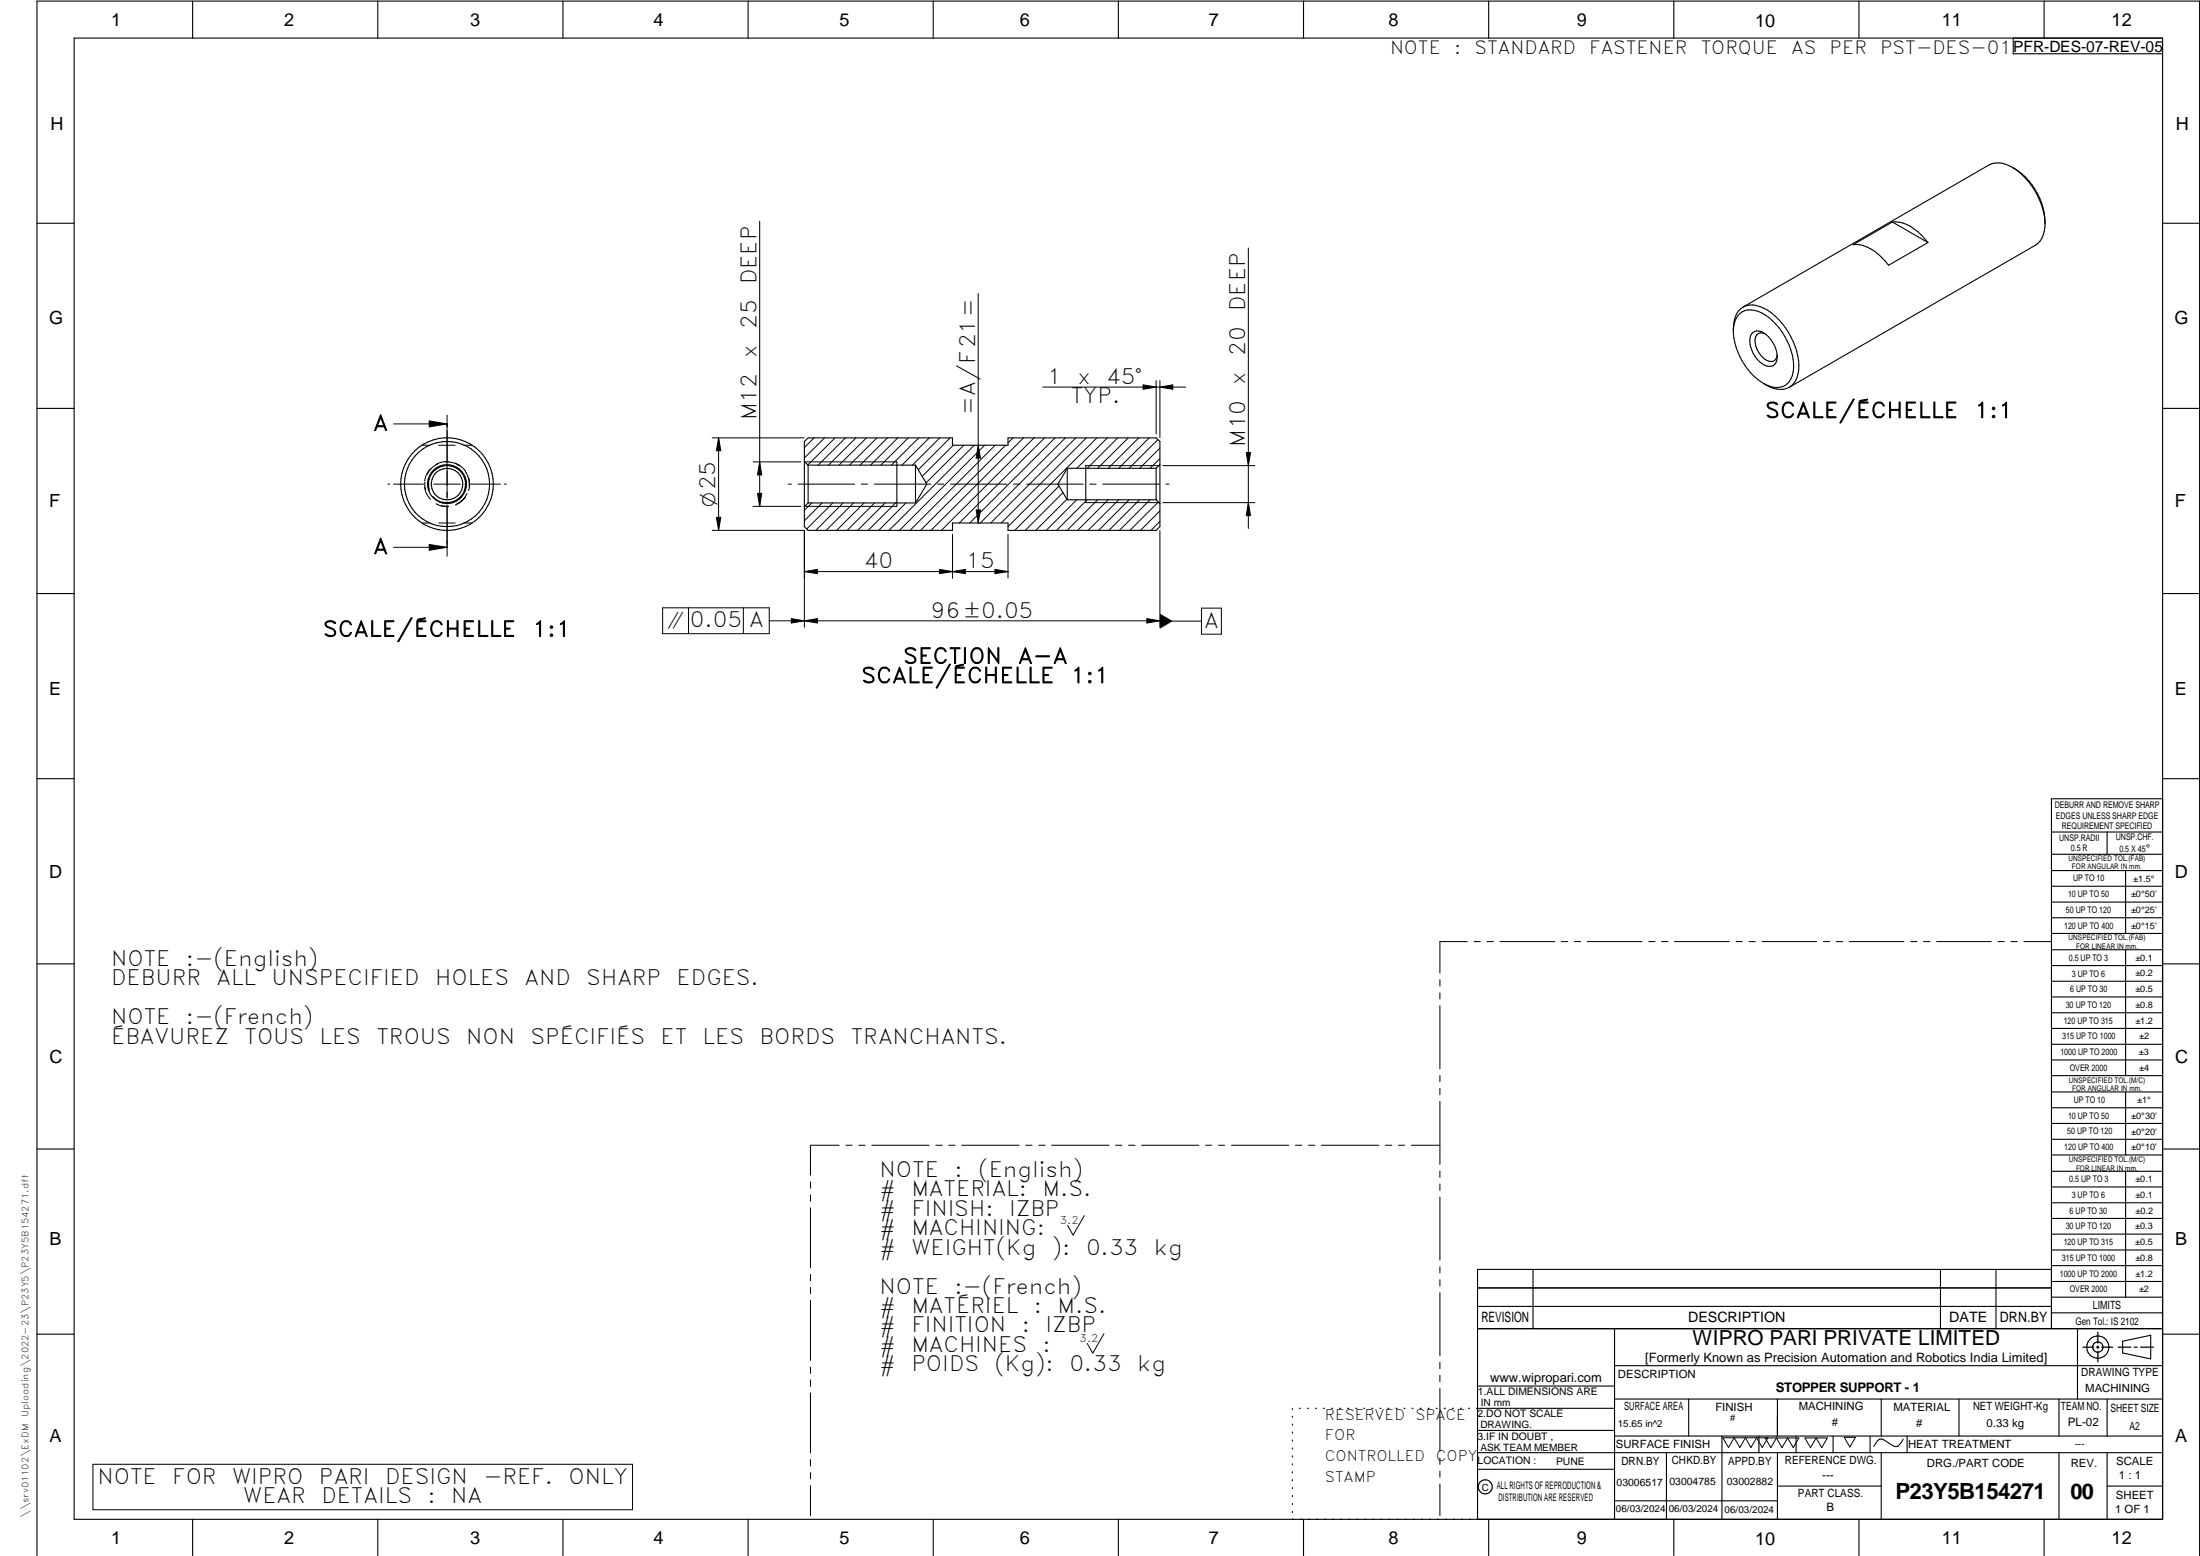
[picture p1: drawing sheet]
<svg xmlns="http://www.w3.org/2000/svg" width="594mm" height="420mm" viewBox="0 0 594 420" stroke-linecap="round" stroke-linejoin="round" font-family="sans-serif">
<g fill="none" stroke="#000" stroke-width=".3">
<path d="M20 10.3h564v400h-564zM52 .3v10M102 .3v10M152 .3v10M202 .3v10M252 .3v10M302 .3v10M352 .3v10M402 .3v10M452 .3v10M502 .3v10M543.6 10.3v4.2h40.4"/>
<path d="M552 .3v10M511 59.9l-10.6 6.2a9.7 9.7 0 0 1 7.8 3.5l1.8 2 10.6-6.1M511 59.9l9.6 5.6M511 59.9a9.7 9.7 0 0 1 7.8 3.5l1.8 2.1M543.4 45.2a17.8 17.8 0 0 1 8.8 15.3M10 60.3h10M584 60.3h10M468.1 88.9a4.8 4.8 0 0 1 4.8-5.2 11.5 11.5 0 0 1 7.5 4.9 16.6 16.6 0 0 1 3.8 11.9 4.5 4.5 0 0 1-6.5 3.7 17 17 0 0 1-9.4-17.8 4.8 4.8 0 0 1 7-3.6 17.8 17.8 0 0 1 9.5 10.7 11.8 11.8 0 0 1 .1 9.2l-1 1.4-.7 .5M470.7 82.9l66.4-38.4a6.4 6.4 0 0 1 6.5 .8 19.3 19.3 0 0 1 8.6 16 6 6 0 0 1-2.6 4.9l-66.4 38.4M473 90.2a2.3 2.3 0 0 1 3.3-.3 7.8 7.8 0 0 1 3.5 7.4 2.31 2.31 0 0 1-1.7 1.7 2.31 2.31 0 0 1-2.3-.8 7.7 7.7 0 0 1-3.1-7.5zM476.6 90.1a1.79 1.79 0 0 0-2 .1 1.79 1.79 0 0 0-.7 1.9 6.4 6.4 0 0 0 3.8 5.4 1.64 1.64 0 0 0 2.2-1.6M10 110.3h10"/>
<path d="M217.2 119.2l1-1h39v2h15v-2h40l1 1v23l-1 1h-40v-2h-15v2h-39l-1-1zM476.2 103.5a6.8 6.8 0 0 0 7 1.1M584 110.3h10M217.2 124.6l1 1M218.2 125.6v10.2M218.2 135.8l-1 1M218.2 135.8h29M218.2 125.6h29M242.2 124.7v12M247.2 125.6v10.2M247.2 125.6l3.1 5.1-3.1 5.1M288.2 126.4v8.6"/>
<path d="M288.2 135h24M288.2 126.4l-2.5 4.3 2.5 4.3M288.2 126.4h24M293.2 125.7v10M312.2 126.4v8.6M312.2 135l1 1M313.2 125.5l-1 .9M10 160.3h10M584 160.3h10M10 210.3h10M584 215.7h-30v143.1M584 210.3h10"/>
<path d="M554 224.7h30M554 230.7h30M554 235.1h30M554 239.3h30M569 224.7v6M574 235.1v17M554 243.6h30M554 247.8h30M554 252.1h30M554 256.5h30M574 256.5v33.9M10 260.3h10"/>
<path d="M554 260.7h30M554 265h30M554 269.2h30M554 273.5h30M554 277.7h30M584 260.3h10M554 282h30M554 286.2h30M554 290.4h30M554 294.9h30M554 299.1h30M574 294.9v17"/>
<path d="M10 310.3h10M554 303.4h30M554 307.6h30M554 311.9h30M554 316.3h30M574 316.3v34M584 310.3h10M554 320.5h30M554 324.8h30M554 329h30M554 333.2h30M554 337.5h30"/>
<path d="M399 358.8h185M399 352.8h155M399 347.8h155M414 342.8v16M436 358.8v51.5M524 342.8v16M539 342.8v16M554 341.8h30M554 346h30M554 350.3h30M554 354.5h30M554 342.8h-155v67.5"/>
<path d="M561 358.8v19M10 360.3h10M399 374.3h37M436 368.8h148M436 377.8h148M456 377.8v10M480 377.8v10M508 377.8v10M529 377.8v10M556 377.8v10M569 377.8v10M573.2 362.2l7.6-1.6v6.3l-7.6-1.6z"/>
<path d="M584 360.3h10M349 380.3v.3M349 382.4v.3M349 384.6v.3M349 386.7v.3M349 388.8v.3M349 391v.3M349 393.1v.3M349 395.3v.3M349 397.4v.3M349 399.5v.3M350.9 380.3h.2"/>
<path d="M353.1 380.3h.2M355.2 380.3h.3M357.4 380.3h.3M359.6 380.3h.3M361.7 380.3h.3M363.9 380.3h.3M366.1 380.3h.3M368.3 380.3h.2M370.4 380.3h.3M372.6 380.3h.3M374.8 380.3h.3M376.9 380.3h.4"/>
<path d="M379.1 380.3h.3M381.3 380.3h.3M383.4 380.3h.4M385.6 380.3h.3M387.8 380.3h.3M390 380.3h.3M392.2 380.3h.3M394.3 380.3h.3M396.5 380.3h.3M398.7 380.3h37.3M399 386.2h37M399 396.7h37"/>
<path d="M436 387.8h148M450 392.3v18M465 387.8v22.5M475 387.8v4.5M480 392.3v18M485 387.8v4.5M495 387.8v4.5M505 387.8v4.5M508 392.3v18M515 387.8v4.5M556 392.3v18M569 392.3v18"/>
<path d="M584 392.3h-185M52 410.3v9.7M102 410.3v9.7M152 410.3v9.7M202 410.3v9.7M252 410.3v9.7M302 410.3v9.7M349 401.7v.3M349 403.8v.4M349 406v.3M349 408.1v.3M352 410.3v9.7"/>
<path d="M402 410.3v9.7M436 405.3h44M452 410.3v9.7M480 401.3h28M502 410.3v9.7M552 410.3v9.7M569 401.3h15M10 420v-419.7h584v419.7"/>
<circle cx="120.7" cy="130.7" r="11.5"/>
<circle cx="120.7" cy="130.7" r="4.3"/>
<circle cx="120.7" cy="130.7" r="12.5"/>
<circle cx="120.7" cy="130.7" r="5.3"/>
<circle cx="566.5" cy="363.8" r="2.99"/>
<circle cx="566.5" cy="363.7" r="1.41"/>
<circle cx="401.1" cy="401.5" r="1.9"/>
</g>
<path d="M566.5 359.7v3M562.5 363.8h2.9M566.1 363.8h.7M566.5 363.4v.7M566.5 364.9v2.8M567.6 363.8h2.9M572 363.8h3.4M576.3 363.8h.8M578 363.8h3.5" fill="none" stroke="#000" stroke-width=".34"/>
<g fill="none" stroke="#000" stroke-width=".27">
<path d="M205.1 59.7v77M264.2 79.2v62M337.1 67v75.7M106.3 114.5h14.4M115.9 113.7l4.8 .8-4.8 .8zM120.7 112.1v22.5M192.3 118.2h24.9M194 118.2v25M194 118.2l.6 3.5h-1.1zM219.8 118.2l-2.6 2.7M222.7 118.2l-5.5 5.5M225.5 118.2l-7.4 7.4"/>
<path d="M228.3 118.2l-7.4 7.4M231.1 118.2l-7.4 7.4M234 118.2l-7.4 7.4M236.8 118.2l-7.4 7.4M239.6 118.2l-7.4 7.4M242.4 118.2l-7.3 7.4M245.3 118.2l-7.4 7.4M248.1 118.2l-7.4 7.4M250.9 118.2l-7.4 7.4M253.8 118.2l-7.4 7.4M256.6 118.2l-8.7 8.7M273.6 118.2l-1.4 1.4"/>
<path d="M276.4 118.2l-25 25M279.2 118.2l-25 25M281.6 104.5h38.6M282.1 118.2l-23.1 23M284.9 118.2l-23 23M287.7 118.2l-23 23M290.5 118.2l-23 23M293.4 118.2l-23 23M296.2 118.2l-24 24M299 118.2l-8.2 8.2M301.8 118.2l-8.2 8.2M304.7 118.2l-8.3 8.2"/>
<path d="M307.5 118.2l-8.3 8.2M308.7 103.9l3.5 .6-3.5 .6zM310.3 118.2l-8.2 8.2M312.2 102.8v14.4M312.7 118.7l-7.8 7.7M313.2 104.5l3.5-.6v1.2zM313.2 102.8v15.4M104.7 130.7h.5M106.3 130.7h8.1M113.9 120.2h2.3M114.7 131.7a5.9 5.9 0 0 0 1.5 3.2M114.8 130.2l.1 2.1"/>
<path d="M115.4 130.7h.5M115.9 132a5 5 0 0 1 4.4-6.3 5 5 0 0 1 5.4 5.4 5 5 0 0 1-6.3 4.5M115.9 129a4.8 4.8 0 0 0 0 3.5M116.2 126.6a5.7 5.7 0 0 0-1.5 3.2M116.8 134a4.9 4.9 0 0 0 3 1.7M117.1 130.7h7.2M117.7 136a5.3 5.3 0 0 0 3.5 .8M118.2 125.3a5.6 5.6 0 0 0-2.9 2.8M118.4 120.2h4.5M119.2 136.5l2 .2M119.8 125.7a4.6 4.6 0 0 0-3 1.8M120.2 124.8a5.9 5.9 0 0 1 4 1"/>
<path d="M120.7 135.5v.5M120.7 136.4v13.8M121.1 124.6a5.8 5.8 0 0 0-3.4 .8M121.6 125.7a4.7 4.7 0 0 1 3 1.7M122.9 125.1a5.8 5.8 0 0 1 2.8 2.2M124.6 134a5 5 0 0 1-3 1.7M125.2 120.2h2.3M125.5 129a5.1 5.1 0 0 1 0 3.4M125.5 130.7h.5M125.6 127.3a5.5 5.5 0 0 1 1.1 3.9M125.7 134.2a5.6 5.6 0 0 1-2.7 2.2M126.1 133.3a5.5 5.5 0 0 1-2.9 2.8"/>
<path d="M126.5 128.9a5.5 5.5 0 0 1 0 3.6M127 130.7h8.1M136.2 130.7h.5M193.5 139.7h1.1l-.6 3.5zM203.4 124.7h12.9M203.4 136.7h12.9M204.5 133.2h1.2l-.6 3.5zM205.1 124.7l.6 3.5h-1.2zM212.8 130.7h.9M215.5 130.7h15.3M217.3 124.7h24.9M217.3 136.7h24.9"/>
<path d="M219.2 135.8l-2 2M222 135.8l-4.8 4.8M224.9 135.8l-7.1 7M227.7 135.8l-7.4 7.4M230.5 135.8l-7.4 7.4M232.6 130.7h1.7M233.3 135.8l-7.4 7.4M236.1 130.7h15.3M236.2 135.8l-7.4 7.4M239 135.8l-7.4 7.4M241.8 135.8l-7.4 7.4M244.6 135.8l-7.3 7.4"/>
<path d="M253.1 130.7h1.7M256.7 130.7h15.2M257.4 120.2l-8.4 8.5M260.3 120.2l-10.2 10.2M263.1 120.2l-23 23M263.6 137.7h1.1l-.5 3.5zM264.2 120.2l.5 3.5h-1.1zM265.9 120.2l-23 23M268.7 120.2l-23 23M271.6 120.2l-23 23M273.7 130.7h1.7M277.2 130.7h15.3"/>
<path d="M286 131.3l-12 11.9M287.1 133l-10.2 10.2M288.1 134.8l-8.4 8.4M290.7 135l-8.2 8.2M293.2 135.7h19.8M293.2 125.7h19.8M293.6 135l-8.3 8.2M294.3 130.7h1.7M296.4 135l-8.2 8.2M297.8 130.7h15.3M299.2 135l-8.2 8.2M302.1 135l-8.3 8.2"/>
<path d="M304.9 135l-8.2 8.2M307.7 135l-8.2 8.2M310.6 135l-8.3 8.2M312.8 135.6l-7.7 7.6M313.2 138l-5.2 5.2M313.2 121l-5.4 5.4M313.2 123.8l-2.6 2.6M314 135.7h24.9M314 125.7h24.9M314.9 130.7h.8M336.5 122.2h1.2l-.6 3.5zM337.1 135.7l.6 3.5h-1.2z"/>
<path d="M106.3 147.8h14.4M113.9 141.2h2.3M115.9 147l4.8 .8-4.8 .8zM118.4 141.2h4.5M125.2 141.2h2.3M192.3 143.2h24.9M217.2 143.3v26.1M217.2 154.3h55M217.2 154.3l3.5-.5v1.1zM253.7 153.8l3.5 .5-3.5 .6zM257.2 154.3l3.5-.5v1.1zM257.2 144.3v11.8"/>
<path d="M257.2 143.1l-.2 .1M268.7 153.8l3.5 .5-3.5 .6zM272.2 144.3v11.8M313.2 140.8l-2.4 2.4M313.2 143.3v26.1M178.9 164.1h28.8v7h-28.8zM185.9 164.1v7M200.7 164.1v7M207.7 167.6h105.5M213.7 167l7 1.2v-1.2l-7 1.2zM309.7 167l3.5 .6-3.5 .6zM313.2 167.7h11.2"/>
<path d="M324.4 164.2h5.4v7h-5.4zM396.2 254.3h-7.4v8.5M398.1 254.3h1.6M401.5 254.3h1.8M405 254.3h14.8M421.6 254.3h1.7M425.1 254.3h1.7M428.6 254.3h14.8M445.2 254.3h1.7M448.7 254.3h1.7M452.2 254.3h14.8M468.8 254.3h1.7"/>
<path d="M472.3 254.3h1.7M475.8 254.3h14.8M492.4 254.3h1.7M495.8 254.3h1.8M499.4 254.3h14.7M516 254.3h1.6M519.4 254.3h1.8M522.9 254.3h14.8M539.5 254.3h1.7M543 254.3h1.7M546.5 254.3h7.4M388.8 264.5v1.8"/>
<path d="M388.8 268.1v1.6M388.8 271.6v17M388.8 290.4v1.7M388.8 293.9v1.7M388.8 297.4v17M218.9 319.2v1.6M226.6 309.2h-7.7v8.1M228.4 309.2h1.7M231.9 309.2h1.7M235.4 309.2h15.5M252.7 309.2h1.7M256.2 309.2h1.7"/>
<path d="M259.7 309.2h15.5M277 309.2h1.7M280.5 309.2h1.7M284 309.2h15.5M301.2 309.2h1.8M304.8 309.2h1.7M308.3 309.2h15.5M325.5 309.2h1.7M329.1 309.2h1.6M332.6 309.2h15.4M349.8 309.2h1.7M353.3 309.2h1.7"/>
<path d="M356.8 309.2h15.5M374.1 309.2h1.7M377.6 309.2h1.7M381.1 309.2h7.7M388.8 316.2v1.7M388.8 319.7v1.7M218.9 322.6v1.8M218.9 326.1v16.2M292.8 328.3l-3 5.2-1.5-2.6M388.8 323.2v17.1M218.9 344.1v1.8M218.9 347.6v1.7"/>
<path d="M218.9 351.2v16.1M388.8 342.1v1.6M388.8 345.6v1.7M388.8 349v17.1M218.9 369.1v1.7M218.9 372.6v1.8M218.9 376.1v16.2M298.1 360.1l-3 5.3-1.5-2.6M388.8 367.9v1.7M388.8 371.4v1.7M388.8 374.9v17M25.1 395.4h145.7v12.3h-145.7z"/>
<path d="M218.9 394.1v1.8M218.9 397.6v1.7M388.8 393.7v1.7M388.8 397.2v1.7M465.2 388.2h12.2l-1.5 2.7-1.6-2.7-1.5 2.7-1.5-2.7-1.5 2.7-1.5-2.7-1.5 2.7zM476.7 388.3h9.1l-1.6 2.6-1.5-2.6-1.5 2.6-1.5-2.6-1.5 2.6zM487.4 388.3h6l-1.5 2.6-1.5-2.6-1.5 2.6zM498 388.1h3.1l-1.6 2.6zM514 388.6l-1.1 1.5a1.2 1.2 0 0 1-1.8 .3l-1.8-1.2a1.55 1.55 0 0 0-1.6-.6 1.55 1.55 0 0 0-1.2 1.1l-.5 .9M218.9 401.2v8.1M388.8 400.7v8.6"/>
</g>
<g fill="#000">
<path d="M115.9 113.7l4.8 .8-4.8 .8zM308.7 103.9l3.5 .6-3.5 .6zM313.2 104.5l3.5-.6v1.2zM193.5 139.7h1.1l-.6 3.5zM194 118.2l.6 3.5h-1.1zM204.5 133.2h1.2l-.6 3.5zM205.1 124.7l.6 3.5h-1.2zM263.6 137.7h1.1l-.5 3.5zM264.2 120.2l.5 3.5h-1.1zM337.1 135.7l.6 3.5h-1.2zM336.5 122.2h1.2l-.6 3.5zM115.9 147l4.8 .8-4.8 .8z"/>
<path d="M217.2 154.3l3.5-.5v1.1zM253.7 153.8l3.5 .5-3.5 .6zM257.2 154.3l3.5-.5v1.1zM268.7 153.8l3.5 .5-3.5 .6zM213.7 167l3.5 .6-3.5 .6zM217.2 167.6l3.5-.6v1.2zM309.7 167l3.5 .6-3.5 .6zM313.2 165.7l3.5 2-3.5 2.1z"/>
</g>
<text font-size="6" x="511.8" y="404.8">P23Y5B154271</text>
<text font-size="5.9" x="559.1" y="404.7">00</text>
<g font-size="5.7">
<text x="204.3" y="76.8" transform="rotate(-90 204.3 76.8)">DEEP</text>
<text x="336.2" y="84" transform="rotate(-90 336.2 84)">DEEP</text>
<text x="204.3" y="88.9" transform="rotate(-90 204.3 88.9)">25</text>
<text x="204.3" y="96.6" transform="rotate(-90 204.3 96.6)">x</text>
<text x="336.2" y="96.1" transform="rotate(-90 336.2 96.1)">20</text>
<text x="282.8" y="103.6">1</text>
<text x="290.9" y="103.6">x</text>
<text x="298.7" y="103.6">45°</text>
<text x="336.2" y="103.9" transform="rotate(-90 336.2 103.9)">x</text>
<text x="204.3" y="113.5" transform="rotate(-90 204.3 113.5)">M12</text>
<text x="263.3" y="111.9" transform="rotate(-90 263.3 111.9)">=A/F21=</text>
<text x="289.1" y="108.9">TYP.</text>
<text x="476.6" y="112.8">SCALE/ÉCHELLE</text>
<text x="533.2" y="112.8">1:1</text>
<text x="100.8" y="116.2">A</text>
<text x="336.2" y="120.7" transform="rotate(-90 336.2 120.7)">M10</text>
<text x="100.8" y="149.6">A</text>
<text x="233.2" y="153.5">40</text>
<text x="260.8" y="153.5">15</text>
<text x="251.4" y="166.8">96±0.05</text>
<text x="87.2" y="171.9">SCALE/ÉCHELLE</text>
<text x="143.7" y="171.9">1:1</text>
<text x="186.3" y="169.4">0.05 A</text>
<text x="325.2" y="169.5">A</text>
<text x="243.9" y="179.2">SECTION</text>
<text x="274.9" y="179.2">A-A</text>
<text x="232.6" y="184.4">SCALE/ÉCHELLE</text>
<text x="289.1" y="184.4">1:1</text>
<text x="30" y="260.8">NOTE</text>
<text x="50.2" y="260.8">:-(English)</text>
<text x="30" y="266.1">DEBURR</text>
<text x="58.5" y="266.1">ALL</text>
<text x="73.4" y="266.1">UNSPECIFIED</text>
<text x="117.5" y="266.1">HOLES</text>
<text x="141.7" y="266.1">AND</text>
<text x="158.3" y="266.1">SHARP</text>
<text x="182.7" y="266.1">EDGES.</text>
<text x="30" y="276.6">NOTE</text>
<text x="30" y="281.8">ÉBAVUREZ</text>
<text x="50.2" y="276.6">:-(French)</text>
<text x="66" y="281.8">TOUS</text>
<text x="86.3" y="281.8">LES</text>
<text x="101.6" y="281.8">TROUS</text>
<text x="125.9" y="281.8">NON</text>
<text x="143.3" y="281.8">SPÉCIFIÉS</text>
<text x="178.4" y="281.8">ET</text>
<text x="189.7" y="281.8">LES</text>
<text x="205.1" y="281.8">BORDS</text>
<text x="229.7" y="281.8">TRANCHANTS.</text>
<text x="237.5" y="317.8">NOTE</text>
<text x="257.7" y="317.8">:</text>
<text x="264.1" y="317.8">(English)</text>
<text x="237.5" y="323">#</text>
<text x="246.1" y="323">MATERIAL:</text>
<text x="281.5" y="323">M.S.</text>
<text x="237.5" y="328.3">#</text>
<text x="246.1" y="328.3">FINISH:</text>
<text x="272.5" y="328.3">IZBP</text>
<text x="237.5" y="333.5">#</text>
<text x="246.1" y="333.5">MACHINING:</text>
<text x="237.5" y="338.8">#</text>
<text x="246.1" y="338.8">WEIGHT(Kg</text>
<text x="284" y="338.8">):</text>
<text x="293.3" y="338.8">0.33</text>
<text x="311.6" y="338.8">kg</text>
<text x="237.5" y="349.3">NOTE</text>
<text x="257.7" y="349.3">:-(French)</text>
<text x="237.5" y="354.5">#</text>
<text x="237.5" y="359.8">#</text>
<text x="246.1" y="359.8">FINITION</text>
<text x="246.1" y="354.5">MATÉRIEL</text>
<text x="275.9" y="359.8">:</text>
<text x="279.2" y="354.5">:</text>
<text x="282.3" y="359.8">IZBP</text>
<text x="285.6" y="354.5">M.S.</text>
<text x="237.5" y="365">#</text>
<text x="246.1" y="365">MACHINES</text>
<text x="281.5" y="365">:</text>
<text x="237.5" y="370.3">#</text>
<text x="246.1" y="370.3">POIDS</text>
<text x="268.5" y="370.3">(Kg):</text>
<text x="288.8" y="370.3">0.33</text>
<text x="307.1" y="370.3">kg</text>
<text x="26.3" y="400.6">NOTE</text>
<text x="46.5" y="400.6">FOR</text>
<text x="62.7" y="400.6">WIPRO</text>
<text x="86.1" y="400.6">PARI</text>
<text x="104" y="400.6">DESIGN</text>
<text x="130.5" y="400.6">-REF.</text>
<text x="153.5" y="400.6">ONLY</text>
<text x="65.7" y="405.9">WEAR</text>
<text x="86.8" y="405.9">DETAILS</text>
<text x="115.4" y="405.9">:</text>
<text x="121.8" y="405.9">NA</text>
</g>
<text font-size="5.6" x="457" y="363.2">WIPRO PARI PRIVATE LIMITED</text>
<g font-size="5.4">
<text x="193.2" y="137" transform="rotate(-90 193.2 137)">O25</text>
<text x="180.2" y="169.4">i</text>
</g>
<g font-size="4.9">
<text x="30" y="6.9">1</text>
<text x="76.7" y="6.9">2</text>
<text x="127" y="6.9">3</text>
<text x="176.5" y="6.9">4</text>
<text x="226.7" y="6.9">5</text>
<text x="275.4" y="6.9">6</text>
<text x="326.4" y="6.9">7</text>
<text x="375" y="6.9">8</text>
<text x="425.8" y="6.9">9</text>
<text x="473.9" y="7.3">10</text>
<text x="524.3" y="6.9">11</text>
<text x="570.2" y="6.9">12</text>
<text x="375.4" y="14.5">NOTE</text>
<text x="392.7" y="14.5">:</text>
<text x="398.2" y="14.5">STANDARD</text>
<text x="429.2" y="14.5">FASTENER</text>
<text x="459.2" y="14.5">TORQUE</text>
<text x="483.7" y="14.5">AS</text>
<text x="494.1" y="14.5">PER</text>
<text x="507.7" y="14.5">PST-DES-01</text>
<text x="13.6" y="35.1">H</text>
<text x="587.6" y="35.1">H</text>
<text x="13.2" y="87.5">G</text>
<text x="587.2" y="87.5">G</text>
<text x="13.2" y="137">F</text>
<text x="587.2" y="137">F</text>
<text x="13.2" y="187.6">E</text>
<text x="587.2" y="187.6">E</text>
<text x="13.2" y="237">D</text>
<text x="587.2" y="237">D</text>
<text x="13.4" y="287.1">C</text>
<text x="587.4" y="287.1">C</text>
<text x="13.4" y="336.2">B</text>
<text x="587.4" y="336.2">B</text>
<text x="13.4" y="389.3">A</text>
<text x="587.4" y="389.3">A</text>
<text x="30" y="416.9">1</text>
<text x="76.7" y="416.9">2</text>
<text x="127" y="416.9">3</text>
<text x="176.5" y="416.9">4</text>
<text x="226.7" y="416.9">5</text>
<text x="275.4" y="416.9">6</text>
<text x="326.4" y="416.9">7</text>
<text x="375" y="416.9">8</text>
<text x="425.8" y="416.9">9</text>
<text x="473.9" y="417.3">10</text>
<text x="524.3" y="416.9">11</text>
<text x="570.2" y="416.9">12</text>
</g>
<text font-size="4.2" x="543.6" y="14">PFR-DES-07-REV-05</text>
<g font-size="3.9">
<text x="400" y="357.1">REVISION</text>
<text x="455.9" y="357.1">DESCRIPTION</text>
<text x="526.4" y="357.1">DATE</text>
<text x="540" y="357.1">DRN.BY</text>
<text x="357.8" y="383.3">RESERVED</text>
<text x="382.3" y="383.3">SPACE</text>
<text x="357.8" y="388.9">FOR</text>
<text x="357.8" y="394.5">CONTROLLED</text>
<text x="387.8" y="394.5">COPY</text>
<text x="357.8" y="400">STAMP</text>
</g>
<text font-size="3.6" x="479.5" y="375.8">STOPPER SUPPORT - 1</text>
<g font-size="3.5">
<text x="444.3" y="367.7">[Formerly Known as Precision Automation and Robotics India Limited]</text>
<text x="402.4" y="373.3">www.wipropari.com</text>
</g>
<g font-size="3.1">
<text x="565.1" y="353.5">LIMITS</text>
<text x="562" y="371.7">DRAWING TYPE</text>
<text x="436.9" y="372.1">DESCRIPTION</text>
<text x="563.1" y="375.9">MACHINING</text>
<text x="438.6" y="380.8">SURFACE AREA</text>
<text x="463.2" y="380.9">FINISH</text>
<text x="485.7" y="380.8">MACHINING</text>
<text x="511.3" y="380.9">MATERIAL</text>
<text x="532.8" y="380.7">NET WEIGHT-Kg</text>
<text x="556.5" y="380.7">TEAM NO.</text>
<text x="569.9" y="381.2">SHEET SIZE</text>
<text x="494.6" y="385.1">#</text>
<text x="517.4" y="385.3">#</text>
<text x="536.4" y="385.3">0.33 kg</text>
<text x="558.4" y="385.1">PL-02</text>
<text x="575" y="386.1">A2</text>
<text x="436.3" y="391">SURFACE FINISH</text>
<text x="437.8" y="395.5">DRN.BY</text>
<text x="451.4" y="395.4">CHKD.BY</text>
<text x="466.6" y="395.5">APPD.BY</text>
<text x="482" y="395.4">REFERENCE DWG.</text>
<text x="515.3" y="391.1">HEAT TREATMENT</text>
<text x="571.4" y="395.6">SCALE</text>
<text x="492.1" y="399.4">---</text>
<text x="520.4" y="396.2">DRG./PART CODE</text>
<text x="559.2" y="396.1">REV.</text>
<text x="572.2" y="399.5">1 : 1</text>
<text x="485.5" y="404.3">PART CLASS.</text>
<text x="493.2" y="407.9">B</text>
<text x="571.4" y="404.7">SHEET</text>
<text x="571.2" y="408.4">1 OF 1</text>
</g>
<text font-size="3" x="579.5" y="230.1">°</text>
<g font-size="2.8">
<text x="286.2" y="330.5">3.2</text>
<text x="560.4" y="357.7">Gen Tol.: IS 2102</text>
<text x="291.5" y="362.3">3.2</text>
<text x="399.1" y="376.6">1.ALL DIMENSIONS ARE</text>
<text x="399" y="382.7">2.DO NOT SCALE</text>
<text x="399" y="388.7">3.IF IN DOUBT ,</text>
<text x="399" y="395.4">LOCATION :</text>
<text x="420.2" y="395.6">PUNE</text>
<text x="404.2" y="402">ALL RIGHTS OF REPRODUCTION &amp;</text>
<text x="436.5" y="401.2">03006517</text>
<text x="450.8" y="400.9">03004785</text>
<text x="466.3" y="401">03002882</text>
<text x="404.7" y="405.4">DISTRIBUTION ARE RESERVED</text>
</g>
<g font-size="2.7">
<text x="399.9" y="379.7">IN mm</text>
<text x="399.7" y="385.7">DRAWING.</text>
<text x="436.9" y="385.4">15.65 in^2</text>
<text x="399.7" y="391.8">ASK TEAM MEMBER</text>
<text x="400.1" y="402.5">C</text>
<text x="436.4" y="408.3">06/03/2024</text>
<text x="450.6" y="408.4">06/03/2024</text>
<text x="465.7" y="408.5">06/03/2024</text>
</g>
<g font-size="2.5">
<text x="554.9" y="218.3">DEBURR AND REMOVE SHARP</text>
<text x="555.2" y="221">EDGES UNLESS SHARP EDGE</text>
<text x="556.1" y="227.1">UNSP.RADII</text>
<text x="556.8" y="223.8">REQUIREMENT SPECIFIED</text>
<text x="571.4" y="226.9">UNSP.CHF.</text>
<text x="559.2" y="229.9">0.5 R</text>
<text x="572.3" y="230.1">0.5 X 45</text>
<text x="559.8" y="238">UP TO 10</text>
<text x="576.1" y="238.1">±1.5°</text>
<text x="558.5" y="242.2">10 UP TO 50</text>
<text x="575.5" y="242.3">±0°50'</text>
<text x="557.4" y="250.7">120 UP TO 400</text>
<text x="557.9" y="246.5">50 UP TO 120</text>
<text x="575.5" y="250.7">±0°15'</text>
<text x="575.5" y="246.5">±0°25'</text>
<text x="558.7" y="259.4">0.5 UP TO 3</text>
<text x="559.5" y="263.7">3 UP TO 6</text>
<text x="576.6" y="263.6">±0.2</text>
<text x="576.6" y="259.4">±0.1</text>
<text x="559" y="267.9">6 UP TO 30</text>
<text x="576.6" y="267.9">±0.5</text>
<text x="557.8" y="272.2">30 UP TO 120</text>
<text x="576.6" y="272.2">±0.8</text>
<text x="556.9" y="280.7">315 UP TO 1000</text>
<text x="557.3" y="276.4">120 UP TO 315</text>
<text x="576.6" y="276.4">±1.2</text>
<text x="577.7" y="280.7">±2</text>
<text x="556.4" y="284.9">1000 UP TO 2000</text>
<text x="577.6" y="284.9">±3</text>
<text x="558.9" y="289.2">OVER 2000</text>
<text x="577.7" y="289.3">±4</text>
<text x="560" y="297.9">UP TO 10</text>
<text x="577.1" y="297.9">±1°</text>
<text x="558.5" y="302.1">10 UP TO 50</text>
<text x="575.5" y="302.1">±0°30'</text>
<text x="557.4" y="310.6">120 UP TO 400</text>
<text x="558.2" y="306.3">50 UP TO 120</text>
<text x="575.5" y="310.6">±0°10'</text>
<text x="575.5" y="306.4">±0°20'</text>
<text x="558.8" y="319.2">0.5 UP TO 3</text>
<text x="559.4" y="323.4">3 UP TO 6</text>
<text x="576.6" y="319.2">±0.1</text>
<text x="576.6" y="323.5">±0.1</text>
<text x="558.9" y="327.7">6 UP TO 30</text>
<text x="576.7" y="327.7">±0.2</text>
<text x="557.8" y="332">30 UP TO 120</text>
<text x="576.6" y="332">±0.3</text>
<text x="556.8" y="340.5">315 UP TO 1000</text>
<text x="557.3" y="336.3">120 UP TO 315</text>
<text x="576.6" y="336.3">±0.5</text>
<text x="576.6" y="340.5">±0.8</text>
<text x="556.2" y="344.7">1000 UP TO 2000</text>
<text x="576.6" y="344.7">±1.2</text>
<text x="558.9" y="349">OVER 2000</text>
<text x="577.6" y="349">±2</text>
<text x="467.2" y="383.8">#</text>
<text x="560.4" y="390.7">---</text>
</g>
<g font-size="2.4">
<text x="7.7" y="382.7" transform="rotate(-90 7.7 382.7)">Uploading\2022-23\P23Y5\P23Y5B154271.dft</text>
<text x="7.7" y="409.8" transform="rotate(-90 7.7 409.8)">\\srv01102\ExDM</text>
</g>
<g font-size="2.1">
<text x="558.5" y="232.4">UNSPECIFIED TOL.(FAB)</text>
<text x="559.5" y="234.7">FOR ANGULAR IN mm.</text>
<text x="558.6" y="253.9">UNSPECIFIED TOL.(FAB)</text>
<text x="560.7" y="256.3">FOR LINEAR IN mm.</text>
<text x="558.7" y="292.3">UNSPECIFIED TOL.(M/C)</text>
<text x="559.6" y="294.7">FOR ANGULAR IN mm.</text>
<text x="558.7" y="313.7">UNSPECIFIED TOL.(M/C)</text>
<text x="560.6" y="316.1">FOR LINEAR IN mm.</text>
</g>
</svg>
